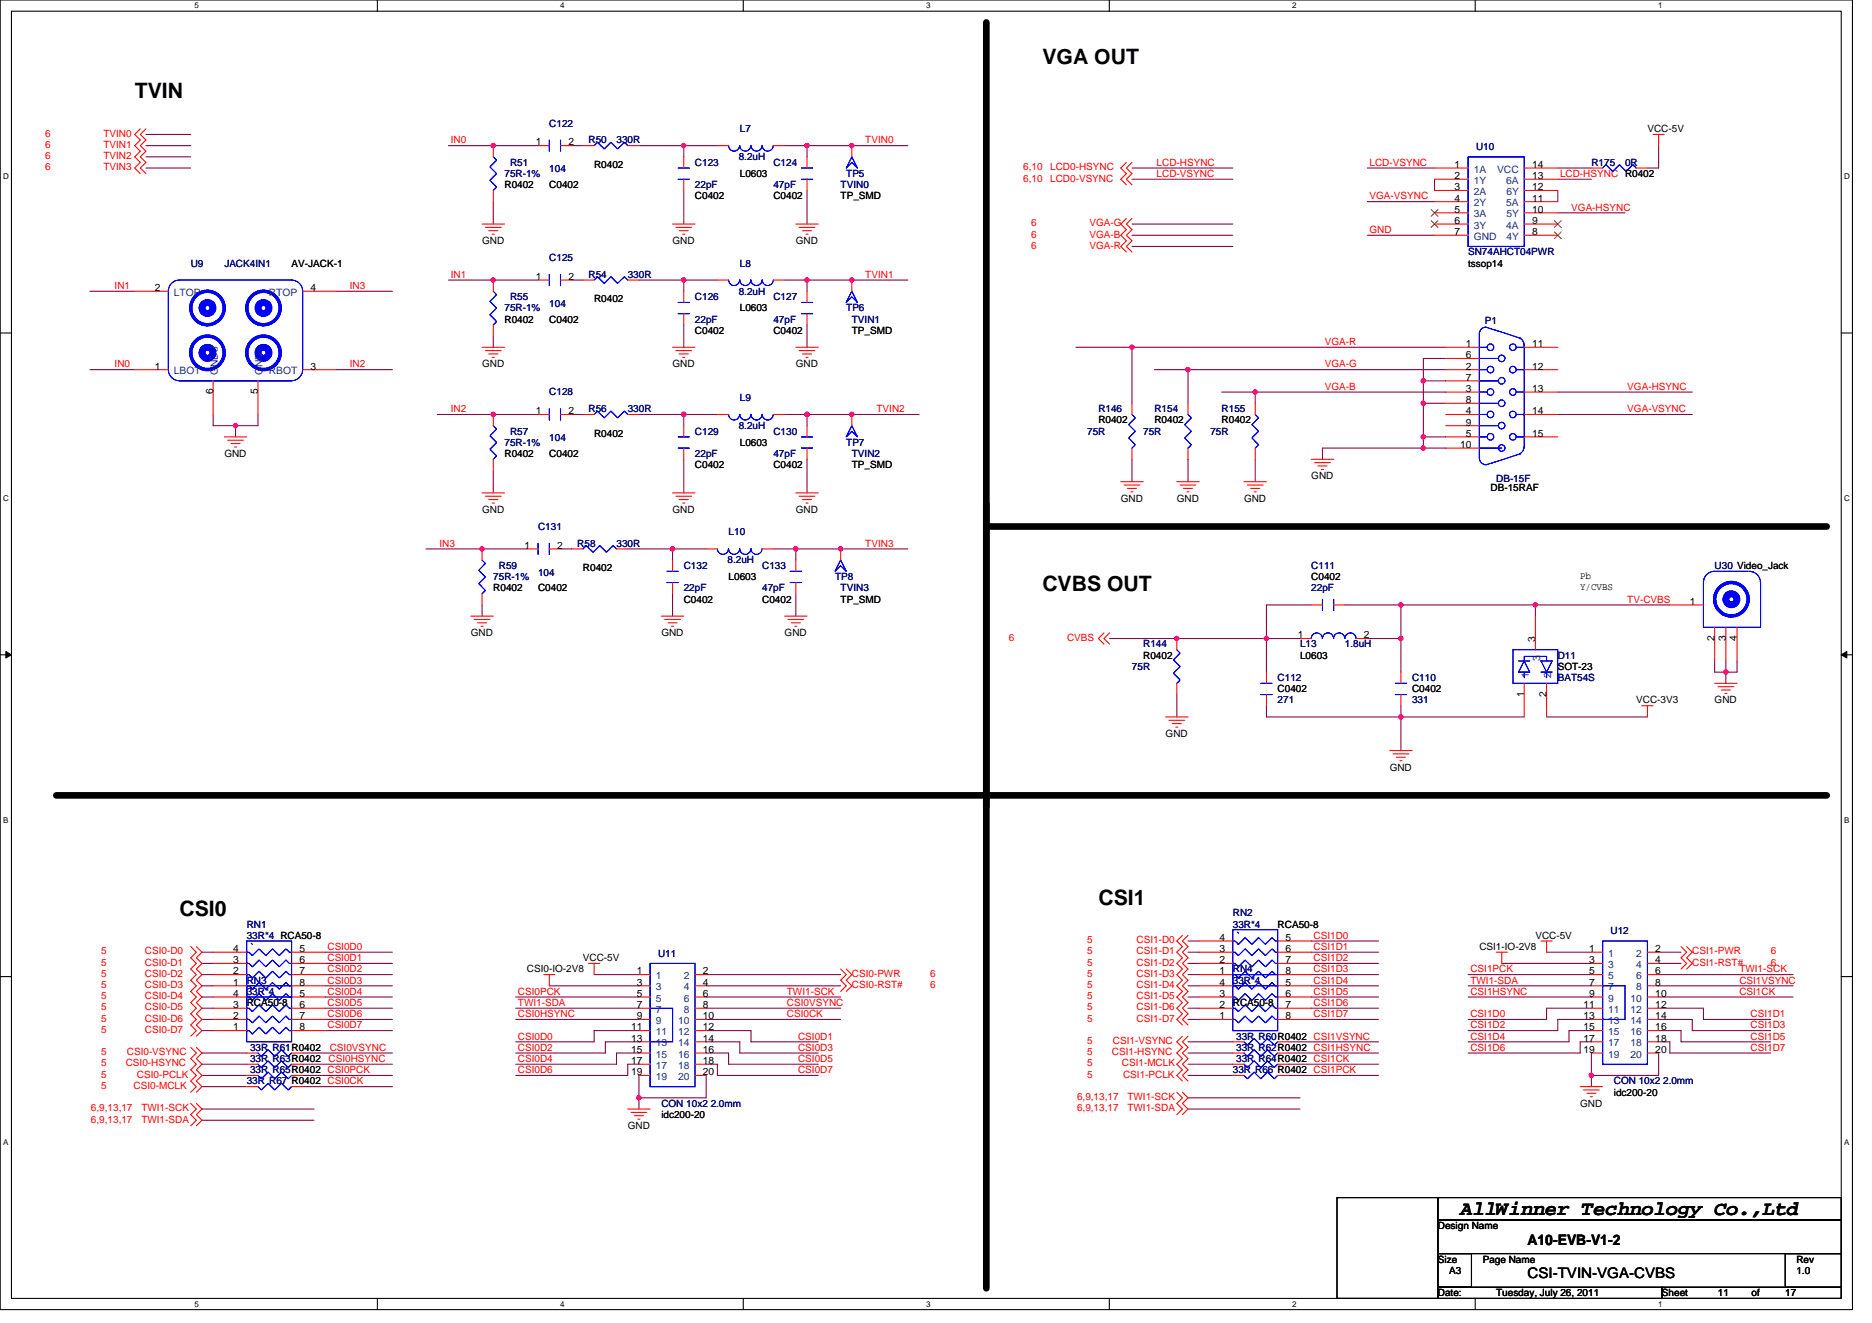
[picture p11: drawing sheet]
<svg xmlns="http://www.w3.org/2000/svg" width="297mm" height="210mm" viewBox="0 0 297 210" stroke-linecap="round" stroke-linejoin="round" font-family="sans-serif">
<path d="M0 0h293.9v207.9h-293.9zM1.8 1.8h290.4v204.3h-290.4z" fill="none" stroke="#000" stroke-width=".17"/>
<g fill="#fff">
<path d="M30.8 .2h.7v1.4h-.7z"/>
<path d="M30.8 206.3h.7v1.4h-.7z"/>
</g>
<path d="M59.9 0v1.8M59.9 206.1v1.8" fill="none" stroke="#000" stroke-width=".17"/>
<g fill="#fff">
<path d="M88.9 .2h.7v1.4h-.7z"/>
<path d="M88.9 206.3h.7v1.4h-.7z"/>
</g>
<path d="M117.9 0v1.8M117.9 206.1v1.8" fill="none" stroke="#000" stroke-width=".17"/>
<g fill="#fff">
<path d="M147 .2h.7v1.4h-.7z"/>
<path d="M147 206.3h.7v1.4h-.7z"/>
</g>
<path d="M176 0v1.8M176 206.1v1.8" fill="none" stroke="#000" stroke-width=".17"/>
<g fill="#fff">
<path d="M205 .2h.7v1.4h-.7z"/>
<path d="M205 206.3h.7v1.4h-.7z"/>
</g>
<path d="M234.1 0v1.8M234.1 206.1v1.8" fill="none" stroke="#000" stroke-width=".17"/>
<g fill="#fff">
<path d="M263.1 .2h.7v1.4h-.7z"/>
<path d="M263.1 206.3h.7v1.4h-.7z"/>
<path d="M.5 27.3h.9v1.4h-.9z"/>
<path d="M292.6 27.3h.9v1.4h-.9z"/>
<path d="M.5 78.4h.9v1.4h-.9z"/>
<path d="M292.6 78.4h.9v1.4h-.9z"/>
</g>
<path d="M0 52.9h1.8M292.2 52.9h1.7" fill="none" stroke="#000" stroke-width=".17"/>
<g fill="#fff">
<path d="M.5 129.5h.8v1.4h-.8z"/>
<path d="M292.6 129.5h.9v1.4h-.9z"/>
</g>
<path d="M0 103.9h1.8M292.2 103.9h1.7" fill="none" stroke="#000" stroke-width=".17"/>
<path d="M.9 103.4l.9 .5-.9 .5zM292.2 103.9l.8-.5v1z" fill="#000" stroke="#000" stroke-width=".16"/>
<g fill="#fff">
<path d="M.5 180.5h.8v1.4h-.8z"/>
<path d="M292.6 180.5h.9v1.4h-.9z"/>
</g>
<path d="M0 155h1.8M292.2 155h1.7M212.2 190.1h16v16h-16zM228.2 190.1h64v3.5h-64zM228.2 193.6h64v5.4h-64zM228.2 199h5.3v5.3h-5.3zM283.3 199h8.9v5.3h-8.9zM228.2 204.3h35.5v1.8h-35.5zM263.7 204.3h28.5v1.8h-28.5z" fill="none" stroke="#000" stroke-width=".17"/>
<g fill="none" stroke="#800040" stroke-width=".17">
<path d="M23.2 23.1h7.1M23.2 21.3h7.1M23.2 24.9h7.1M23.2 26.7h7.1M71.2 23.1h14.2M78.3 32v3.6M90.7 23.1h1.8M101.4 23.1h7.1M108.5 23.1h5.3M108.5 23.1v1.8M108.5 30.2v5.4M124.5 23.1h3.6"/>
<path d="M128.1 23.1v1.8M128.1 30.2v5.4M128.1 23.1h16M179.6 26.7h16M179.6 35.6h16M179.6 37.3h16M179.6 39.1h16M179.6 28.4h16M217 37.3h10.6M217 26.7h10.6M217 32h10.6M227.6 28.4v1.8"/>
<path d="M247.2 33.8h10.6M247.2 26.7h5.3M247.2 28.4h5.3M247.2 30.2v1.8M263.2 23.1v3.6h-1.8M14.3 46.2h7.1M14.3 58.7h7.1M53.4 46.2h8.9M53.4 58.7h8.9M71.2 44.4h14.2M78.3 53.3v1.8M90.7 44.4h1.8"/>
<path d="M101.4 44.4h7.1M108.5 44.4h5.3M108.5 44.4v1.8M108.5 51.6v3.5M124.5 44.4h3.6M128.1 44.4h16M128.1 44.4v1.8M128.1 51.6v3.5M170.7 55.1h8.9v8.9M179.6 55.1h49.8M183.2 58.7h5.3v5.3M188.5 58.7h40.9"/>
<path d="M229.4 56.9h-3.6v3.6M33.8 65.8v1.8h3.6M37.4 67.6v1.7M40.9 65.8v1.8h-3.5M69.4 65.8h16M78.3 74.7v3.5M90.7 65.8h1.8M101.4 65.8h7.1M108.5 65.8h5.3M108.5 65.8v1.8M108.5 72.9v5.3M124.5 65.8h3.6"/>
<path d="M128.1 65.8v1.8M128.1 72.9v5.3M128.1 65.8h17.7M179.6 72.9v3.6M188.5 72.9v3.6M193.8 62.2h5.4v1.8M199.2 62.2h30.2M199.2 72.9v3.6M225.8 71.1h-16v1.8M225.8 60.5v3.5M225.8 64v5.3M225.8 69.3v1.8"/>
<path d="M225.8 71.1h3.6M225.8 60.5h3.6M225.8 64h3.6M225.8 69.3h3.6M247.2 65.8h21.3M247.2 62.2h21.3M67.6 87.1h16M76.5 96v1.8M88.9 87.1h1.8M99.6 87.1h7.1M106.7 87.1h5.4M106.7 87.1v1.8"/>
<path d="M106.7 94.2v3.6M122.7 87.1h3.6M126.3 87.1v1.8M126.3 94.2v3.6M126.3 87.1h17.8M208.1 96h-7.1v10.7M213.4 96h8.9M222.3 96v5.3M222.3 96h21.3M243.6 96h21.4M243.6 96v1.8M176.1 101.3h30.2"/>
<path d="M186.7 110.2v3.6M201 112v1.8h21.3M217 101.3h5.3M222.3 113.8v5.3M222.3 101.3v5.4M222.3 112v1.8M222.3 113.8h19.5M245.4 113.8h16M272.1 104.9v1.8h1.8M273.9 104.9v1.8M273.9 106.7v1.8M275.6 104.9v1.8h-1.7"/>
<path d="M32 158.2h1.8M32 156.5h1.8M32 154.7h1.8M32 152.9h1.8M32 151.1h1.8M51.6 151.1h10.7M51.6 154.7h10.7M51.6 158.2h10.7M51.6 152.9h10.7M51.6 156.5h10.7M81.8 158.2h19.6M87.2 156.5h14.2"/>
<path d="M94.3 154.7h7.1M112.1 154.7h21.3M112.1 156.5h21.3M112.1 158.2h21.3M188.5 152.9h1.8M188.5 158.2h1.8M188.5 149.4h1.8M188.5 151.1h1.8M188.5 156.5h1.8M188.5 154.7h1.8M208.1 149.4h10.6M208.1 152.9h10.6"/>
<path d="M208.1 156.5h10.6M208.1 151.1h10.6M208.1 154.7h10.6M208.1 158.2h10.6M233 154.7h19.5M233 156.5h19.5M233 158.2h19.5M238.3 152.9h14.2M245.4 151.1h7.1M263.2 151.1h3.5M263.2 156.5h21.3M263.2 152.9h3.5"/>
<path d="M263.2 154.7h21.3M263.2 158.2h21.3M32 167.1h7.2M32 168.9h7.2M32 170.7h7.2M32 172.5h7.2M32 176h17.8M32 177.8h17.8M32 163.6h1.8M32 161.8h1.8M32 160h1.8M48 168.9h14.3"/>
<path d="M48 167.1h14.3M48 170.7h14.3M48 172.5h14.3M51.6 161.8h10.7M51.6 160h10.7M51.6 163.6h10.7M81.8 160h19.6M81.8 161.8h19.6M101.4 163.6h-7.1v1.8h-12.5M101.4 165.4h-5.3v1.7h-14.3M101.4 167.1h-3.6v1.8h-16M101.4 168.9h-1.8v1.8h-17.8"/>
<path d="M101.4 174.2v1.8M101.4 170.7v3.5M112.1 170.7v3.5h-10.7M112.1 168.9h1.7v1.8h16M112.1 161.8h21.3M112.1 160h21.3M112.1 167.1h3.5v1.8h14.2M112.1 165.4h5.3v1.7h12.4M112.1 163.6h7.1v1.8h10.6M188.5 174.2h17.8M188.5 176h17.8M188.5 170.7h7.1"/>
<path d="M188.5 168.9h7.1M188.5 167.1h7.1M188.5 165.4h7.1M188.5 160h1.8M188.5 161.8h1.8M204.5 170.7h14.2M204.5 167.1h14.2M204.5 165.4h14.2M204.5 168.9h14.2M208.1 160h10.6M208.1 161.8h10.6M252.5 160h-7.1v1.8h-12.4"/>
<path d="M252.5 161.8h-5.3v1.8h-14.2M252.5 163.6h-3.5v1.8h-16M252.5 165.4h-1.8v1.7h-17.7M252.5 170.7v1.8M252.5 167.1v3.6M263.2 163.6h3.5v1.8h14.3M263.2 160h7.1v1.8h10.7M263.2 165.4h1.8v1.7h16M263.2 161.8h5.3v1.8h12.5M263.2 167.1v3.6h-10.7"/>
</g>
<g fill="#f0f" stroke="#f0f" stroke-width=".17">
<circle cx="101.4" cy="174.2" r=".35"/>
<circle cx="252.5" cy="170.7" r=".35"/>
<circle cx="78.3" cy="23.1" r=".35"/>
<circle cx="135.2" cy="23.1" r=".35"/>
<circle cx="78.3" cy="44.4" r=".35"/>
<circle cx="135.2" cy="44.4" r=".35"/>
<circle cx="78.3" cy="65.8" r=".35"/>
<circle cx="135.2" cy="65.8" r=".35"/>
<circle cx="108.5" cy="65.8" r=".35"/>
<circle cx="128" cy="65.8" r=".35"/>
<circle cx="76.5" cy="87.1" r=".35"/>
<circle cx="133.4" cy="87.1" r=".35"/>
<circle cx="108.5" cy="44.4" r=".35"/>
<circle cx="108.5" cy="23.1" r=".35"/>
<circle cx="106.7" cy="87.1" r=".35"/>
<circle cx="225.8" cy="71.1" r=".35"/>
<circle cx="225.8" cy="60.4" r=".35"/>
<circle cx="225.8" cy="64" r=".35"/>
<circle cx="225.8" cy="69.3" r=".35"/>
<circle cx="179.6" cy="55.1" r=".35"/>
<circle cx="188.5" cy="58.7" r=".35"/>
<circle cx="199.2" cy="62.2" r=".35"/>
<circle cx="128" cy="44.4" r=".35"/>
<circle cx="128" cy="23.1" r=".35"/>
<circle cx="126.3" cy="87.1" r=".35"/>
<circle cx="37.4" cy="67.6" r=".35"/>
<circle cx="243.6" cy="96" r=".35"/>
<circle cx="186.7" cy="101.3" r=".35"/>
<circle cx="222.3" cy="101.3" r=".35"/>
<circle cx="222.3" cy="96" r=".35"/>
<circle cx="200.9" cy="101.3" r=".35"/>
<circle cx="222.3" cy="113.8" r=".35"/>
<circle cx="273.8" cy="106.7" r=".35"/>
</g>
<g fill="none" stroke="#f00" stroke-width=".17">
<path d="M22.3 20.4l-.9 .9 .9 .9-.9 .9 .9 .9-.9 .9 .9 .9-.9 .9 .9 .9M23.2 20.4l-.9 .9 .9 .9-.9 .9 .9 .9-.9 .9 .9 .9-.9 .9 .9 .9M76.5 35.6h3.5M77 36.1h2.5M77.6 36.6h1.4M78.1 37.2h.3M78.3 23.1v1.8M78.3 30.2v1.8M85.4 23.1h1.8M88.9 23.1h1.8M92.5 23.1h1.8M99.6 23.1h1.8"/>
<path d="M106.7 35.6h3.6M107.2 36.1h2.5M107.8 36.6h1.4M108.3 37.2h.4M108.5 24.9v1.8M108.5 28.4v1.8M113.8 23.1h1.8M122.7 23.1h1.8M126.3 35.6h3.5M126.8 36.1h2.5M127.3 36.6h1.5M127.9 37.2h.3"/>
<path d="M128.1 24.9v1.8M128.1 28.4v1.8M135.2 23.1v1.8M178.7 25.8l-.9 .9 .9 .9-.9 .8 .9 .9M178.7 34.7l-.9 .9 .9 .8-.9 .9 .9 .9-.9 .9 .9 .9M179.6 25.8l-.9 .9 .9 .9-.9 .8 .9 .9M179.6 34.7l-.9 .9 .9 .8-.9 .9 .9 .9-.9 .9 .9 .9M227.6 26.7h5.4M227.6 28.4h5.4M227.6 30.2h5.4M227.6 32h5.4M227.6 33.8h5.4"/>
<path d="M227.6 35.6h5.4M227.6 37.3h5.4M241.8 26.7h5.4M241.8 28.4h5.4M241.8 30.2h5.4M241.8 32h5.4M241.8 33.8h5.4M241.8 35.6h5.4M241.8 37.3h5.4M252.5 26.7h1.8M259.6 26.7h1.8M262.3 21.3h1.8"/>
<path d="M263.2 21.3v1.8M21.4 58.7h5.3M21.4 46.2h5.3M48 58.7h5.4M48 46.2h5.4M76.5 55.1h3.5M77 55.6h2.5M77.6 56.2h1.4M78.1 56.7h.3M78.3 44.4v1.8M78.3 51.6v1.7M85.4 44.4h1.8"/>
<path d="M88.9 44.4h1.8M92.5 44.4h1.8M99.6 44.4h1.8M106.7 55.1h3.6M107.2 55.6h2.5M107.8 56.2h1.4M108.3 56.7h.4M108.5 46.2v1.8M108.5 49.8v1.8M113.8 44.4h1.8M122.7 44.4h1.8M126.3 55.1h3.5"/>
<path d="M126.8 55.6h2.5M127.3 56.2h1.5M127.9 56.7h.3M128.1 46.2v1.8M128.1 49.8v1.8M135.2 44.4v1.8M229.4 55.1h5.3M229.4 58.7h5.3M229.4 56.9h5.3M241.8 55.1h5.4M241.8 58.7h5.4M33.8 60.5v5.3"/>
<path d="M35.6 69.3h3.6M36.1 69.9h2.5M36.7 70.4h1.4M37.2 71h.3M40.9 60.5v5.3M76.5 78.2h3.5M77 78.8h2.5M77.6 79.3h1.4M78.1 79.8h.3M78.3 65.8v1.8M78.3 72.9v1.8M85.4 65.8h1.8"/>
<path d="M88.9 65.8h1.8M92.5 65.8h1.8M99.6 65.8h1.8M106.7 78.2h3.6M107.2 78.8h2.5M107.8 79.3h1.4M108.3 79.8h.4M108.5 67.6v1.7M108.5 71.1v1.8M113.8 65.8h1.8M122.7 65.8h1.8M126.3 78.2h3.5"/>
<path d="M126.8 78.8h2.5M127.3 79.3h1.5M127.9 79.8h.3M128.1 67.6v1.7M128.1 71.1v1.8M135.2 65.8v1.8M177.8 76.5h3.6M178.4 77h2.5M178.9 77.5h1.4M179.4 78.1h.4M179.6 64v1.8M179.6 71.1v1.8"/>
<path d="M186.7 76.5h3.6M187.3 77h2.5M187.8 77.5h1.4M188.3 78.1h.4M188.5 64v1.8M188.5 71.1v1.8M197.4 76.5h3.6M197.9 77h2.5M198.5 77.5h1.4M199 78.1h.3M199.2 64v1.8M199.2 71.1v1.8"/>
<path d="M208.1 72.9h3.5M208.6 73.4h2.5M209.1 74h1.5M209.7 74.5h.3M229.4 62.2h5.3M229.4 65.8h5.3M229.4 69.3h5.3M229.4 60.5h5.3M229.4 64h5.3M229.4 67.6h5.3M229.4 71.1h5.3M241.8 62.2h5.4"/>
<path d="M241.8 65.8h5.4M241.8 69.3h5.4M74.7 97.8h3.6M75.2 98.3h2.5M75.8 98.8h1.4M76.3 99.4h.4M76.5 87.1v1.8M76.5 94.2v1.8M83.6 87.1h1.8M87.2 87.1h1.7M90.7 87.1h1.8M97.8 87.1h1.8"/>
<path d="M104.9 97.8h3.6M105.5 98.3h2.5M106 98.8h1.4M106.5 99.4h.4M106.7 88.9v1.8M106.7 92.5v1.7M112.1 87.1h1.7M120.9 87.1h1.8M124.5 97.8h3.6M125 98.3h2.5M125.6 98.8h1.4M126.1 99.4h.3"/>
<path d="M126.3 88.9v1.8M126.3 92.5v1.7M133.4 87.1v1.8M208.1 96h1.7M211.6 96h1.8M243.6 97.8v5.3M265 96h5.3M272.1 99.6v5.3M273.9 99.6v5.3M275.6 99.6v5.3M175.2 100.5l-.9 .8 .9 .9M176.1 100.5l-.9 .8 .9 .9"/>
<path d="M185 113.8h3.5M185.5 114.3h2.5M186 114.9h1.4M186.6 115.4h.3M186.7 101.3v1.8M186.7 108.5v1.7M201 106.7v1.8M201 110.2v1.8M206.3 101.3h1.8M215.2 101.3h1.8M220.5 119.1h3.6M221 119.7h2.5"/>
<path d="M222.3 106.7v1.8M222.3 110.2v1.8M241.8 108.5v5.3M245.4 108.5v5.3M260.5 112h1.8M261.4 112v1.8M272.1 108.5h3.5M272.6 109h2.5M273.1 109.5h1.5M273.7 110.1h.3M221.6 120.2h1.4M222.1 120.7h.4"/>
<path d="M30.3 150.2l.9 .9-.9 .9 .9 .9-.9 .9 .9 .9-.9 .9 .9 .9-.9 .9 .9 .8-.9 .9 .9 .9-.9 .9 .9 .9-.9 .9 .9 .9-.9 .9M31.2 150.2l.8 .9-.8 .9 .8 .9-.8 .9 .8 .9-.8 .9 .8 .9-.8 .9 .8 .8-.8 .9 .8 .9-.8 .9 .8 .9-.8 .9 .8 .9-.8 .9M33.8 158.2h5.4M33.8 154.7h5.4M33.8 152.9h5.4M33.8 151.1h5.4M33.8 156.5h5.4M46.3 158.2h5.3M46.3 154.7h5.3M46.3 152.9h5.3M46.3 151.1h5.3M46.3 156.5h5.3"/>
<path d="M86.3 154.7h1.8M87.2 154.7v1.8M93.4 152.9h1.8M94.3 152.9v1.8M101.4 158.2h1.8M101.4 154.7h1.8M101.4 156.5h1.8M110.3 158.2h1.8M110.3 154.7h1.8M110.3 156.5h1.8M133.4 153.8l.9 .9-.9 .9 .9 .9-.9 .9M134.3 153.8l.9 .9-.9 .9 .9 .9-.9 .9"/>
<path d="M187.6 148.5l-.9 .9 .9 .8-.9 .9 .9 .9-.9 .9 .9 .9-.9 .9 .9 .9-.9 .9 .9 .9-.9 .8 .9 .9-.9 .9 .9 .9-.9 .9 .9 .9M188.5 148.5l-.9 .9 .9 .8-.9 .9 .9 .9-.9 .9 .9 .9-.9 .9 .9 .9-.9 .9 .9 .9-.9 .8 .9 .9-.9 .9 .9 .9-.9 .9 .9 .9M190.3 158.2h5.3M190.3 154.7h5.3M190.3 152.9h5.3M190.3 151.1h5.3M190.3 149.4h5.3M190.3 156.5h5.3M202.7 158.2h5.4M202.7 154.7h5.4M202.7 152.9h5.4M202.7 151.1h5.4"/>
<path d="M202.7 149.4h5.4M202.7 156.5h5.4M237.4 151.1h1.8M238.3 151.1v1.8M244.5 149.4h1.8M245.4 149.4v1.7M252.5 158.2h1.8M252.5 154.7h1.8M252.5 152.9h1.8M252.5 151.1h1.8M252.5 156.5h1.8M261.4 158.2h1.8"/>
<path d="M261.4 154.7h1.8M261.4 152.9h1.8M261.4 151.1h1.8M261.4 156.5h1.8M266.7 150.2l.9 .9-.9 .9 .9 .9-.9 .9M267.6 150.2l.9 .9-.9 .9 .9 .9-.9 .9M30.3 166.2l.9 .9-.9 .9 .9 .9-.9 .9 .9 .9-.9 .9 .9 .9-.9 .9M30.3 175.1l.9 .9-.9 .9 .9 .9-.9 .9M31.2 166.2l.8 .9-.8 .9 .8 .9-.8 .9 .8 .9-.8 .9 .8 .9-.8 .9M31.2 175.1l.8 .9-.8 .9 .8 .9-.8 .9M33.8 163.6h5.4M33.8 161.8h5.4"/>
<path d="M33.8 160h5.4M39.2 168.9h1.7M39.2 170.7h1.7M39.2 172.5h1.7M39.2 167.1h1.7M46.3 163.6h5.3M46.3 161.8h5.3M46.3 160h5.3M46.3 168.9h1.7M46.3 170.7h1.7M46.3 172.5h1.7M46.3 167.1h1.7"/>
<path d="M99.6 176h3.6M100.1 176.6h2.5M100.7 177.1h1.4M101.2 177.6h.4M101.4 163.6h1.8M101.4 161.8h1.8M101.4 160h1.8M101.4 168.9h1.8M101.4 170.7h1.8M101.4 165.4h1.8M101.4 167.1h1.8M110.3 163.6h1.8"/>
<path d="M110.3 161.8h1.8M110.3 160h1.8M110.3 168.9h1.8M110.3 170.7h1.8M110.3 165.4h1.8M110.3 167.1h1.8M186.7 173.4l.9 .8-.9 .9 .9 .9-.9 .9M187.6 164.5l-.9 .9 .9 .8-.9 .9 .9 .9-.9 .9 .9 .9-.9 .9 .9 .9M187.6 173.4l.9 .8-.9 .9 .9 .9-.9 .9M188.5 164.5l-.9 .9 .9 .8-.9 .9 .9 .9-.9 .9 .9 .9-.9 .9 .9 .9M190.3 161.8h5.3M190.3 160h5.3"/>
<path d="M195.6 168.9h1.8M195.6 170.7h1.8M195.6 165.4h1.8M195.6 167.1h1.8M202.7 161.8h5.4M202.7 160h5.4M202.7 168.9h1.8M202.7 170.7h1.8M202.7 165.4h1.8M202.7 167.1h1.8M250.7 172.5h3.6M251.3 173h2.5"/>
<path d="M251.8 173.5h1.4M252.3 174.1h.4M252.5 163.6h1.8M252.5 161.8h1.8M252.5 160h1.8M252.5 165.4h1.8M252.5 167.1h1.8M261.4 163.6h1.8M261.4 161.8h1.8M261.4 160h1.8M261.4 165.4h1.8M261.4 167.1h1.8"/>
</g>
<path d="M156.5 3.6v124.4M156.5 80v124.5M156.5 83.6h133.4M8.9 126.2h281" fill="none" stroke="#000" stroke-width="1.1"/>
<g fill="none" stroke="#00f" stroke-width=".17">
<path d="M78.3 24.9l.5 .5-1.1 1.1 1.1 1.1-1.1 1 1.1 1.1-.5 .5M87.2 22.2v1.8M88.9 22.2v1.8M94.3 23.1l.5-.5 1.1 1 1-1 1.1 1 1.1-1 .5 .5M107.6 26.7h1.8M107.6 28.4h1.8M119.1 23.1a.88 .88 0 0 1-.8 .9 .88 .88 0 0 1-.9-.9 .89 .89 0 0 1-.9 .9 .89 .89 0 0 1-.9-.9M120.9 23.1a.88 .88 0 0 1-.9 .9 .88 .88 0 0 1-.8-.9M122.7 23.1a.88 .88 0 0 1-.9 .9 .88 .88 0 0 1-.9-.9M127.2 26.7h1.7M127.2 28.4h1.7M135.2 24.9l.9 1.8-.9-.9-.9 .9z"/>
<path d="M233 24.9h8.8v14.2h-8.8zM254.3 26.7l.5-.6 1.1 1.1 1.1-1.1 1 1.1 1.1-1.1 .5 .6M78.3 46.2l.5 .6-1.1 1 1.1 1.1-1.1 1.1 1.1 1-.5 .6M87.2 43.6v1.7M88.9 43.6v1.7M94.3 44.4l.5-.5 1.1 1.1 1-1.1 1.1 1.1 1.1-1.1 .5 .5M107.6 48h1.8M107.6 49.8h1.8M115.6 44.4a.89 .89 0 0 0 .9 .9 .89 .89 0 0 0 .9-.9 .88 .88 0 0 0 .9 .9 .88 .88 0 0 0 .8-.9M119.2 44.4a.88 .88 0 0 0 .8 .9 .88 .88 0 0 0 .9-.9M120.9 44.4a.88 .88 0 0 0 .9 .9 .88 .88 0 0 0 .9-.9M127.2 48h1.7"/>
<path d="M127.2 49.8h1.7M135.2 46.2l.9 1.8-.9-.9-.9 .9zM234.7 55.1h1.3M234.7 58.7h1.3M234.7 53v19.7a1.1 1.1 0 0 0 1.1 1.1l5.5-1.8M234.7 53a1.04 1.04 0 0 1 1.1-1.1l5.5 1.8M234.7 56.9h3.1M240.6 58.7h1.2M240.6 55.1h1.2M241.1 53.6a1.24 1.24 0 0 1 .7 1.1M241.8 54.6v16.5M28.5 60.4a1.77 1.77 0 0 1-1.8-1.7v-12.5a1.75 1.75 0 0 1 1.8-1.8h17.8a1.81 1.81 0 0 1 1.7 1.8v12.5a1.83 1.83 0 0 1-1.8 1.7"/>
<path d="M28.5 60.5h17.8M78.3 67.6l.5 .5-1.1 1.1 1.1 1-1.1 1.1 1.1 1.1-.5 .5M87.2 64.9v1.8M88.9 64.9v1.8M94.3 65.8l.5-.5 1.1 1 1-1 1.1 1 1.1-1 .5 .5M107.6 69.3h1.8M107.6 71.1h1.8M115.6 65.8a.89 .89 0 0 0 .9 .9 .89 .89 0 0 0 .9-.9 .88 .88 0 0 0 .9 .9 .88 .88 0 0 0 .8-.9M119.2 65.8a.88 .88 0 0 0 .8 .9 .88 .88 0 0 0 .9-.9M120.9 65.8a.88 .88 0 0 0 .9 .9 .88 .88 0 0 0 .9-.9M127.2 69.3h1.7M127.2 71.1h1.7"/>
<path d="M135.2 67.6l.9 1.7-.9-.8-.9 .8zM179.6 65.8l.5 .5-1 1.1 1 1.1-1 1 1 1.1-.5 .5M188.5 65.8l.5 .5-1 1.1 1 1.1-1 1 1 1.1-.5 .5M199.2 65.8l.5 .5-1.1 1.1 1.1 1.1-1.1 1 1.1 1.1-.5 .5M234.7 62.2h1.3M234.7 65.8h1.3M234.7 69.3h1.3M234.7 60.5h3.1M234.7 64h3.1M234.7 67.6h3.1M234.7 71.1h3.6M240.6 69.3h1.2"/>
<path d="M240.6 65.8h1.2M240.6 62.2h1.2M241.8 70.9a1.28 1.28 0 0 1-.7 1.1M76.5 88.9l.5 .5-1 1.1 1 1.1-1 1 1 1.1-.5 .5M85.4 86.2v1.8M87.2 86.2v1.8M92.5 87.1l.5-.5 1.1 1.1 1.1-1.1 1 1.1 1.1-1.1 .5 .5M105.8 90.7h1.8M105.8 92.5h1.8M113.8 87.1a.89 .89 0 0 0 .9 .9 .89 .89 0 0 0 .9-.9 .89 .89 0 0 0 .9 .9 .89 .89 0 0 0 .9-.9 .88 .88 0 0 0 .9 .9 .88 .88 0 0 0 .8-.9M119.2 87.1a.88 .88 0 0 0 .8 .9 .88 .88 0 0 0 .9-.9M125.4 90.7h1.8"/>
<path d="M125.4 92.5h1.8M133.4 88.9l.9 1.8-.9-.9-.9 .9zM209.8 95.1v1.8M211.6 95.1v1.8M270.3 92.5v7.1h9.1v-7.1M272.1 90.7a1.75 1.75 0 0 0-1.8 1.7M272.1 90.7h5.3M277.6 90.7a1.77 1.77 0 0 1 1.7 1.7M186.7 103.1l.6 .6-1.1 1 1.1 1.1-1.1 1 1.1 1.1-.6 .6M200.1 110.2h1.7M200.1 108.5h1.7M208.1 101.3a.88 .88 0 0 1 .8-.8 .88 .88 0 0 1 .9 .8"/>
<path d="M209.8 101.3a.88 .88 0 0 1 .9-.8 .88 .88 0 0 1 .9 .8M211.6 101.3a.88 .88 0 0 1 .9-.8 .88 .88 0 0 1 .9 .8M213.4 101.3a.88 .88 0 0 1 .9-.8 .88 .88 0 0 1 .9 .8M221.4 110.2h1.8M221.4 108.5h1.8M240.1 103.1h7.1v5.4h-7.1zM241 104.9h1.7M241.8 104.9l.9 1.8h-1.7zM241.8 104.9v-.7h3.6v.7M241.8 106.7v.9M244.5 104.9h1.8l-.9 1.8zM244.5 106.7h1.8"/>
<path d="M245.4 106.7v.9M39.2 156.5h7.1v8.9h-7.1zM39.2 149.4h7.1v8.8h-7.1zM39.2 158.2h.3l.5 .6 1.1-1.1 1.1 1.1 1-1.1 1.1 1.1 1.1-1.1 .5 .5h.4M39.2 156.5h.3l.5 .5 1.1-1.1 1.1 1.1 1-1.1 1.1 1.1 1.1-1.1 .5 .6h.4M39.2 154.7h.3l.5 .5 1.1-1 1.1 1 1-1 1.1 1 1.1-1 .5 .5h.4M39.2 152.9h.3l.5 .5 1.1-1 1.1 1 1-1 1.1 1 1.1-1 .5 .5h.4M39.2 151.1h.3l.5 .6 1.1-1.1 1.1 1.1 1-1.1 1.1 1.1 1.1-1.1 .5 .5h.4M39.9 158.6l.1 .2M39.9 156.8l.1 .2M39.9 155l.1 .2M39.9 153.3l.1 .1"/>
<path d="M39.9 151.5l.1 .2M39.9 149.7l.1 .2M103.2 152.9h7.1v19.6h-7.1zM195.6 154.7h.4l.5 .5 1.1-1 1 1 1.1-1 1.1 1 1-1 .6 .5h.3M195.6 152.9h.4l.5 .5 1.1-1 1 1 1.1-1 1.1 1 1-1 .6 .5h.3M195.6 151.1h.4l.5 .6 1.1-1.1 1 1.1 1.1-1.1 1.1 1.1 1-1.1 .6 .5h.3M195.6 149.4h.4l.5 .5 1.1-1.1 1 1.1 1.1-1.1 1.1 1.1 1-1.1 .6 .6h.3M195.6 158.2h.4l.5 .6 1.1-1.1 1 1.1 1.1-1.1 1.1 1.1 1-1.1 .6 .5h.3M195.6 156.5h.4l.5 .5 1.1-1.1 1 1.1 1.1-1.1 1.1 1.1 1-1.1 .6 .6h.3M195.6 147.6h7.1v8.9h-7.1zM195.6 154.7h7.1v8.9h-7.1zM196.3 155l.2 .2"/>
<path d="M196.3 153.3l.2 .1M196.3 151.5l.2 .2M196.3 149.7l.2 .2M196.3 147.9l.2 .2M196.3 158.6l.2 .2M196.3 156.8l.2 .2M254.3 149.4h7.1v19.5h-7.1zM254.3 156.5h3.5v5.3h-3.5zM39.2 163.6h.3l.5 .5 1.1-1.1 1.1 1.1 1-1.1 1.1 1.1 1.1-1.1 .5 .6h.4M39.2 161.8h.3l.5 .5 1.1-1 1.1 1 1-1 1.1 1 1.1-1 .5 .5h.4M39.2 160h.3l.5 .5 1.1-1 1.1 1 1-1 1.1 1 1.1-1 .5 .5h.4M39.9 163.9l.1 .2"/>
<path d="M39.9 162.2l.1 .1M39.9 160.4l.1 .1M40.9 172.5l.6 .5 1-1.1 1.1 1.1 1.1-1.1 1 1.1 .6-.5M40.9 168.9l.6 .5 1-1 1.1 1 1.1-1 1 1 .6-.5M40.9 170.7l.6 .5 1-1 1.1 1 1.1-1 1 1 .6-.5M40.9 167.1l.6 .6 1-1.1 1.1 1.1 1.1-1.1 1 1.1 .6-.6M103.2 160h3.5v5.4h-3.5zM195.6 161.8h.4l.5 .5 1.1-1 1 1 1.1-1 1.1 1 1-1 .6 .5h.3M195.6 160h.4l.5 .5 1.1-1 1 1 1.1-1 1.1 1 1-1 .6 .5h.3M196.3 162.2l.2 .1M196.3 160.4l.2 .1M197.4 170.7l.5 .5 1.1-1 1.1 1 1-1 1.1 1 .5-.5"/>
<path d="M197.4 168.9l.5 .5 1.1-1 1.1 1 1-1 1.1 1 .5-.5M197.4 165.4l.5 .5 1.1-1.1 1.1 1.1 1-1.1 1.1 1.1 .5-.5M197.4 167.1l.5 .6 1.1-1.1 1.1 1.1 1-1.1 1.1 1.1 .5-.6"/>
<circle cx="236.5" cy="58.7" r=".52"/>
<circle cx="236.5" cy="55.1" r=".52"/>
<circle cx="238.3" cy="56.9" r=".52"/>
<circle cx="240.1" cy="55.1" r=".52"/>
<circle cx="240.1" cy="58.7" r=".52"/>
<circle cx="236.5" cy="62.2" r=".52"/>
<circle cx="236.5" cy="65.8" r=".52"/>
<circle cx="236.5" cy="69.3" r=".52"/>
<circle cx="238.3" cy="64" r=".52"/>
<circle cx="238.3" cy="60.4" r=".52"/>
<circle cx="238.3" cy="67.6" r=".52"/>
<circle cx="238.3" cy="71.1" r=".52"/>
<circle cx="240.1" cy="62.2" r=".52"/>
<circle cx="240.1" cy="65.8" r=".52"/>
<circle cx="240.1" cy="69.3" r=".52"/>
</g>
<path d="M227.1 33.3l1.1 1M227.1 35l1.1 1.1M228.2 33.3l-1.1 1M228.2 35l-1.1 1.1M246.7 36.8l1 1.1M246.7 35l1 1.1M247.7 36.8l-1.1 1.1M247.7 35l-1.1 1.1" fill="none" stroke="#804000" stroke-width=".16"/>
<g fill="none" stroke="#00f" stroke-width="1.1">
<circle cx="32.9" cy="56" r=".88"/>
<circle cx="32.9" cy="48.9" r=".88"/>
<circle cx="41.8" cy="48.9" r=".88"/>
<circle cx="41.8" cy="56" r=".88"/>
<circle cx="274.7" cy="95.1" r=".88"/>
</g>
<g fill="none" stroke="#00f" stroke-width=".53">
<circle cx="32.9" cy="56" r="2.66"/>
<circle cx="32.9" cy="48.9" r="2.66"/>
<circle cx="41.8" cy="56" r="2.66"/>
<circle cx="41.8" cy="48.9" r="2.66"/>
<circle cx="274.7" cy="95.1" r="2.66"/>
</g>
<g font-size="3.4">
<text x="165.4" y="10.2">VGA OUT</text>
<text x="21.4" y="15.6">TVIN</text>
<text x="165.4" y="93.8">CVBS OUT</text>
<text x="174.3" y="143.6">CSI1</text>
<text x="28.5" y="145.4">CSI0</text>
</g>
<text font-size="3.2" x="231.7" y="192.8">AllWinner Technology Co.,Ltd</text>
<g font-size="2.3">
<text x="242.4" y="197.5">A10-EVB-V1-2</text>
<text x="242.4" y="202.8">CSI-TVIN-VGA-CVBS</text>
</g>
<g font-size="1.6" fill="#f00">
<text x="7.2" y="21.7">6</text>
<text x="7.2" y="23.5">6</text>
<text x="16.4" y="21.7">TVIN0</text>
<text x="16.4" y="23.5">TVIN1</text>
<text x="71.5" y="22.8">IN0</text>
<text x="137.3" y="22.8">TVIN0</text>
<text x="7.2" y="25.3">6</text>
<text x="7.2" y="27">6</text>
<text x="16.4" y="25.3">TVIN2</text>
<text x="16.4" y="27">TVIN3</text>
<text x="162.4" y="28.8">6,10</text>
<text x="162.4" y="27">6,10</text>
<text x="166.6" y="28.8">LCD0-VSYNC</text>
<text x="166.6" y="27">LCD0-HSYNC</text>
<text x="183.5" y="28.1">LCD-VSYNC</text>
<text x="183.5" y="26.3">LCD-HSYNC</text>
<text x="217.3" y="26.3">LCD-VSYNC</text>
<text x="247.5" y="28.1">LCD-HSYNC R0402</text>
<text x="163.6" y="35.9">6</text>
<text x="172.9" y="35.9">VGA-G</text>
<text x="217.3" y="31.6">VGA-VSYNC</text>
<text x="249.3" y="33.4">VGA-HSYNC</text>
<text x="163.6" y="37.7">6</text>
<text x="163.6" y="39.5">6</text>
<text x="172.9" y="37.7">VGA-B</text>
<text x="172.9" y="39.5">VGA-R</text>
<text x="217.3" y="37">GND</text>
<text x="18.2" y="45.9">IN1</text>
<text x="55.5" y="45.9">IN3</text>
<text x="71.5" y="44.1">IN1</text>
<text x="137.3" y="44.1">TVIN1</text>
<text x="18.2" y="58.3">IN0</text>
<text x="55.5" y="58.3">IN2</text>
<text x="210.2" y="54.8">VGA-R</text>
<text x="210.2" y="58.3">VGA-G</text>
<text x="71.5" y="65.4">IN2</text>
<text x="139.1" y="65.4">TVIN2</text>
<text x="210.2" y="61.9">VGA-B</text>
<text x="258.2" y="65.4">VGA-VSYNC</text>
<text x="258.2" y="61.9">VGA-HSYNC</text>
<text x="69.7" y="86.8">IN3</text>
<text x="137.3" y="86.8">TVIN3</text>
<text x="258.2" y="95.7">TV-CVBS</text>
<text x="160.1" y="101.7">6</text>
<text x="169.3" y="101.7">CVBS</text>
<text x="172.5" y="149.7">5</text>
<text x="180.3" y="149.7">CSI1-D0</text>
<text x="208.4" y="149">CSI1D0</text>
<text x="16" y="151.5">5</text>
<text x="16" y="153.3">5</text>
<text x="16" y="155">5</text>
<text x="23" y="151.5">CSI0-D0</text>
<text x="23" y="153.3">CSI0-D1</text>
<text x="23" y="155">CSI0-D2</text>
<text x="52" y="150.8">CSI0D0</text>
<text x="52" y="154.3">CSI0D2</text>
<text x="52" y="152.5">CSI0D1</text>
<text x="135.2" y="155">CSI0-PWR</text>
<text x="147.6" y="155">6</text>
<text x="172.5" y="151.5">5</text>
<text x="172.5" y="153.3">5</text>
<text x="172.5" y="155">5</text>
<text x="180.3" y="151.5">CSI1-D1</text>
<text x="180.3" y="153.3">CSI1-D2</text>
<text x="180.3" y="155">CSI1-D3</text>
<text x="208.4" y="152.5">CSI1D2</text>
<text x="208.4" y="150.8">CSI1D1</text>
<text x="208.4" y="154.3">CSI1D3</text>
<text x="233.3" y="154.3">CSI1PCK</text>
<text x="268.5" y="151.5">CSI1-PWR</text>
<text x="268.5" y="153.3">CSI1-RST#</text>
<text x="276" y="154.3">TWI1-SCK</text>
<text x="281" y="151.5">6</text>
<text x="281" y="153.3">6</text>
<text x="16" y="156.8">5</text>
<text x="16" y="158.6">5</text>
<text x="16" y="160.4">5</text>
<text x="23" y="156.8">CSI0-D3</text>
<text x="23" y="158.6">CSI0-D4</text>
<text x="23" y="160.4">CSI0-D5</text>
<text x="52" y="157.9">CSI0D4</text>
<text x="52" y="161.4">CSI0D6</text>
<text x="52" y="156.1">CSI0D3</text>
<text x="52" y="159.7">CSI0D5</text>
<text x="82.2" y="157.9">CSI0PCK</text>
<text x="82.2" y="159.7">TWI1-SDA</text>
<text x="82.2" y="161.4">CSI0HSYNC</text>
<text x="124.9" y="161.4">CSI0CK</text>
<text x="124.9" y="159.7">CSI0VSYNC</text>
<text x="124.9" y="157.9">TWI1-SCK</text>
<text x="135.2" y="156.8">CSI0-RST#</text>
<text x="147.6" y="156.8">6</text>
<text x="172.5" y="156.8">5</text>
<text x="172.5" y="158.6">5</text>
<text x="172.5" y="160.4">5</text>
<text x="180.3" y="156.8">CSI1-D4</text>
<text x="180.3" y="158.6">CSI1-D5</text>
<text x="180.3" y="160.4">CSI1-D6</text>
<text x="208.4" y="156.1">CSI1D4</text>
<text x="208.4" y="159.7">CSI1D6</text>
<text x="208.4" y="157.9">CSI1D5</text>
<text x="208.4" y="161.4">CSI1D7</text>
<text x="233.3" y="161.4">CSI1D0</text>
<text x="233.3" y="156.1">TWI1-SDA</text>
<text x="233.3" y="157.9">CSI1HSYNC</text>
<text x="276" y="156.1">CSI1VSYNC</text>
<text x="276" y="157.9">CSI1CK</text>
<text x="277.8" y="161.4">CSI1D1</text>
<text x="16" y="167.5">5</text>
<text x="16" y="162.2">5</text>
<text x="16" y="163.9">5</text>
<text x="20.1" y="167.5">CSI0-VSYNC</text>
<text x="23" y="162.2">CSI0-D6</text>
<text x="23" y="163.9">CSI0-D7</text>
<text x="52" y="163.2">CSI0D7</text>
<text x="52.3" y="166.8">CSI0VSYNC</text>
<text x="82.2" y="165">CSI0D0</text>
<text x="82.2" y="166.8">CSI0D2</text>
<text x="126.6" y="166.8">CSI0D3</text>
<text x="126.6" y="165">CSI0D1</text>
<text x="172.5" y="167.5">5</text>
<text x="172.5" y="165.7">5</text>
<text x="172.5" y="162.2">5</text>
<text x="176.4" y="167.5">CSI1-HSYNC</text>
<text x="176.6" y="165.7">CSI1-VSYNC</text>
<text x="180.3" y="162.2">CSI1-D7</text>
<text x="233.3" y="163.2">CSI1D2</text>
<text x="233.3" y="165">CSI1D4</text>
<text x="233.3" y="166.8">CSI1D6</text>
<text x="277.8" y="165">CSI1D5</text>
<text x="277.8" y="163.2">CSI1D3</text>
<text x="277.8" y="166.8">CSI1D7</text>
<text x="16" y="169.3">5</text>
<text x="16" y="172.8">5</text>
<text x="16" y="171">5</text>
<text x="20" y="169.3">CSI0-HSYNC</text>
<text x="21.2" y="172.8">CSI0-MCLK</text>
<text x="21.7" y="171">CSI0-PCLK</text>
<text x="52.1" y="168.6">CSI0HSYNC</text>
<text x="82.2" y="168.6">CSI0D4</text>
<text x="82.2" y="170.3">CSI0D6</text>
<text x="126.6" y="168.6">CSI0D5</text>
<text x="126.6" y="170.3">CSI0D7</text>
<text x="172.5" y="169.3">5</text>
<text x="172.5" y="171">5</text>
<text x="178" y="169.3">CSI1-MCLK</text>
<text x="178.2" y="171">CSI1-PCLK</text>
<text x="14.4" y="176.4">6,9,13,17</text>
<text x="14.4" y="178.2">6,9,13,17</text>
<text x="22.4" y="176.4">TWI1-SCK</text>
<text x="22.4" y="178.2">TWI1-SDA</text>
<text x="170.9" y="174.6">6,9,13,17</text>
<text x="170.9" y="176.4">6,9,13,17</text>
<text x="178.9" y="174.6">TWI1-SCK</text>
<text x="178.9" y="176.4">TWI1-SDA</text>
</g>
<g font-size="1.6">
<text x="85" y="23.1">1</text>
<text x="90.2" y="23.1">2</text>
<text x="261.4" y="21">VCC-5V</text>
<text x="80" y="29.9">R0402</text>
<text x="87.2" y="29.9">C0402</text>
<text x="94.3" y="26.7">R0402</text>
<text x="117.4" y="28.1">L0603</text>
<text x="230.8" y="26.6">1</text>
<text x="230.8" y="28.4">2</text>
<text x="243.1" y="28.4">13</text>
<text x="243.1" y="26.6">14</text>
<text x="110.3" y="31.6">C0402</text>
<text x="122.7" y="31.6">C0402</text>
<text x="133.4" y="31.6">TP_SMD</text>
<text x="230.8" y="30.2">3</text>
<text x="230.8" y="32">4</text>
<text x="230.8" y="33.8">5</text>
<text x="230.8" y="35.5">6</text>
<text x="243.1" y="33.8">10</text>
<text x="243.1" y="30.2">12</text>
<text x="243.1" y="35.5">9</text>
<text x="243.1" y="32">11</text>
<text x="76.5" y="38.8">GND</text>
<text x="106.7" y="38.8">GND</text>
<text x="126.3" y="38.8">GND</text>
<text x="230.8" y="37.3">7</text>
<text x="243.1" y="37.3">8</text>
<text x="24.6" y="46.2">2</text>
<text x="46.3" y="42.3">AV-JACK-1</text>
<text x="49.3" y="46.2">4</text>
<text x="85" y="44.4">1</text>
<text x="90.2" y="44.4">2</text>
<text x="233" y="42.3">tssop14</text>
<text x="80" y="51.2">R0402</text>
<text x="87.2" y="51.2">C0402</text>
<text x="94.3" y="48">R0402</text>
<text x="110.3" y="53">C0402</text>
<text x="117.4" y="49.4">L0603</text>
<text x="122.7" y="53">C0402</text>
<text x="135.2" y="53">TP_SMD</text>
<text x="24.6" y="58.7">1</text>
<text x="49.3" y="58.7">3</text>
<text x="76.5" y="58.3">GND</text>
<text x="106.7" y="58.3">GND</text>
<text x="126.3" y="58.3">GND</text>
<text x="232.6" y="55.1">1</text>
<text x="232.6" y="58.7">2</text>
<text x="232.6" y="56.9">6</text>
<text x="243.1" y="55.1">11</text>
<text x="243.1" y="58.7">12</text>
<text x="33.8" y="62.6" transform="rotate(-90 33.8 62.6)">6</text>
<text x="40.9" y="62.6" transform="rotate(-90 40.9 62.6)">5</text>
<text x="85" y="65.8">1</text>
<text x="90.2" y="65.8">2</text>
<text x="232.6" y="62.2">3</text>
<text x="232.6" y="65.8">4</text>
<text x="232.6" y="60.4">7</text>
<text x="232.6" y="64">8</text>
<text x="243.1" y="62.2">13</text>
<text x="243.1" y="65.8">14</text>
<text x="94.3" y="69.3">R0402</text>
<text x="117.4" y="70.8">L0603</text>
<text x="174.3" y="67.2">R0402</text>
<text x="183.2" y="67.2">R0402</text>
<text x="193.8" y="67.2">R0402</text>
<text x="231.7" y="71.1">10</text>
<text x="232.6" y="69.3">5</text>
<text x="232.6" y="67.5">9</text>
<text x="243.1" y="69.3">15</text>
<text x="35.6" y="72.5">GND</text>
<text x="80" y="72.5">R0402</text>
<text x="87.2" y="72.5">C0402</text>
<text x="110.3" y="74.3">C0402</text>
<text x="122.7" y="74.3">C0402</text>
<text x="135.2" y="74.3">TP_SMD</text>
<text x="208.1" y="76.1">GND</text>
<text x="236.5" y="77.9">DB-15RAF</text>
<text x="76.5" y="81.4">GND</text>
<text x="106.7" y="81.4">GND</text>
<text x="126.3" y="81.4">GND</text>
<text x="177.8" y="79.7">GND</text>
<text x="186.7" y="79.7">GND</text>
<text x="197.4" y="79.7">GND</text>
<text x="83.2" y="87.1">1</text>
<text x="88.4" y="87.1">2</text>
<text x="78.3" y="93.9">R0402</text>
<text x="85.4" y="93.9">C0402</text>
<text x="92.5" y="90.7">R0402</text>
<text x="108.5" y="95.7">C0402</text>
<text x="115.6" y="92.1">L0603</text>
<text x="120.9" y="95.7">C0402</text>
<text x="133.4" y="95.7">TP_SMD</text>
<text x="208.1" y="92.1">C0402</text>
<text x="250.7" y="91.9">Pb</text>
<text x="250.7" y="93.7">Y/CVBS</text>
<text x="268.2" y="96">1</text>
<text x="74.7" y="101">GND</text>
<text x="104.9" y="101">GND</text>
<text x="124.5" y="101">GND</text>
<text x="205.9" y="101.3">1</text>
<text x="216.4" y="101.3">2</text>
<text x="243.6" y="101.9" transform="rotate(-90 243.6 101.9)">3</text>
<text x="272.1" y="101.7" transform="rotate(-90 272.1 101.7)">2</text>
<text x="273.8" y="101.7" transform="rotate(-90 273.8 101.7)">3</text>
<text x="275.6" y="101.7" transform="rotate(-90 275.6 101.7)">4</text>
<text x="181.4" y="104.5">R0402</text>
<text x="206.3" y="104.5">L0603</text>
<text x="247.2" y="106.3">SOT-23</text>
<text x="202.7" y="109.9">C0402</text>
<text x="224.1" y="109.9">C0402</text>
<text x="241.8" y="110.6" transform="rotate(-90 241.8 110.6)">1</text>
<text x="245.4" y="110.6" transform="rotate(-90 245.4 110.6)">2</text>
<text x="259.6" y="111.7">VCC-3V3</text>
<text x="272.1" y="111.7">GND</text>
<text x="185" y="117">GND</text>
<text x="220.5" y="122.3">GND</text>
<text x="193.5" y="149.3">4</text>
<text x="202.7" y="147.2">RCA50-8</text>
<text x="204" y="149.3">5</text>
<text x="243.6" y="149">VCC-5V</text>
<text x="37" y="154.7">2</text>
<text x="37" y="152.9">3</text>
<text x="37" y="151.1">4</text>
<text x="47.5" y="154.7">7</text>
<text x="47.5" y="152.9">6</text>
<text x="47.5" y="151.1">5</text>
<text x="83.6" y="154.3">CSI0-IO-2V8</text>
<text x="92.5" y="152.5">VCC-5V</text>
<text x="101" y="154.7">1</text>
<text x="111.5" y="154.7">2</text>
<text x="193.5" y="154.7">1</text>
<text x="193.5" y="152.9">2</text>
<text x="193.5" y="151.1">3</text>
<text x="204" y="154.7">8</text>
<text x="204" y="152.9">7</text>
<text x="204" y="151.1">6</text>
<text x="234.7" y="150.8">CSI1-IO-2V8</text>
<text x="252.2" y="151.1">1</text>
<text x="252.2" y="152.9">3</text>
<text x="252.2" y="154.7">5</text>
<text x="262.7" y="151.1">2</text>
<text x="262.7" y="152.9">4</text>
<text x="262.7" y="154.7">6</text>
<text x="37" y="161.8">2</text>
<text x="37" y="160">3</text>
<text x="37" y="158.2">4</text>
<text x="37" y="156.4">1</text>
<text x="39.2" y="159.7">RCA50-8</text>
<text x="47.5" y="161.8">7</text>
<text x="47.5" y="160">6</text>
<text x="47.5" y="158.2">5</text>
<text x="47.5" y="156.4">8</text>
<text x="101" y="156.4">3</text>
<text x="101" y="158.2">5</text>
<text x="101" y="160">7</text>
<text x="101" y="161.8">9</text>
<text x="111.5" y="161.8">10</text>
<text x="111.5" y="156.4">4</text>
<text x="111.5" y="158.2">6</text>
<text x="111.5" y="160">8</text>
<text x="193.5" y="161.8">1</text>
<text x="193.5" y="160">2</text>
<text x="193.5" y="158.2">3</text>
<text x="193.5" y="156.4">4</text>
<text x="195.6" y="159.7">RCA50-8</text>
<text x="204" y="161.8">8</text>
<text x="204" y="160">7</text>
<text x="204" y="158.2">6</text>
<text x="204" y="156.4">5</text>
<text x="251.3" y="160">11</text>
<text x="251.3" y="161.8">13</text>
<text x="252.2" y="156.4">7</text>
<text x="252.2" y="158.2">9</text>
<text x="262.7" y="158.2">10</text>
<text x="262.7" y="160">12</text>
<text x="262.7" y="161.8">14</text>
<text x="262.7" y="156.4">8</text>
<text x="37" y="163.6">1</text>
<text x="47.5" y="163.6">8</text>
<text x="100.1" y="163.6">11</text>
<text x="100.1" y="165.3">13</text>
<text x="100.1" y="167.1">15</text>
<text x="111.5" y="163.6">12</text>
<text x="111.5" y="165.3">14</text>
<text x="111.5" y="167.1">16</text>
<text x="251.3" y="163.6">15</text>
<text x="251.3" y="165.3">17</text>
<text x="251.3" y="167.1">19</text>
<text x="262.7" y="163.6">16</text>
<text x="262.7" y="165.3">18</text>
<text x="262.7" y="167.1">20</text>
<text x="100.1" y="168.9">17</text>
<text x="100.1" y="170.7">19</text>
<text x="111.5" y="168.9">18</text>
<text x="111.5" y="170.7">20</text>
<text x="256.1" y="173.9">idc200-20</text>
<text x="99.6" y="179.2">GND</text>
<text x="104.9" y="177.4">idc200-20</text>
<text x="250.7" y="175.7">GND</text>
<text x="228.2" y="195.1">Design Name</text>
<text x="228.2" y="200.4">Size</text>
<text x="229.9" y="202.2">A3</text>
<text x="235.3" y="200.4">Page Name</text>
<text x="285" y="200.4">Rev</text>
<text x="285" y="202.2">1.0</text>
<text x="228.2" y="205.7">Date:</text>
<text x="237.4" y="205.7">Tuesday, July 26, 2011</text>
<text x="263.7" y="205.7">Sheet</text>
<text x="272.6" y="205.7">11</text>
<text x="277.9" y="205.7">of</text>
<text x="283.3" y="205.7">17</text>
</g>
<g font-size="1.6" fill="#000080">
<text x="87.2" y="20.1">C122</text>
<text x="93.4" y="22.8">R50</text>
<text x="97.8" y="22.8">330R</text>
<text x="117.4" y="21">L7</text>
<text x="234.2" y="23.8">U10</text>
<text x="80" y="28.1">75R-1%</text>
<text x="80.9" y="26.3">R51</text>
<text x="87.2" y="27.4">104</text>
<text x="110.3" y="26.3">C123</text>
<text x="110.3" y="29.9">22pF</text>
<text x="117.2" y="25.4">8.2uH</text>
<text x="122.7" y="26.3">C124</text>
<text x="122.7" y="29.9">47pF</text>
<text x="133.4" y="29.9">TVIN0</text>
<text x="134.3" y="28.1">TP5</text>
<text x="252.5" y="26.3">R175</text>
<text x="257.8" y="26.3">0R</text>
<text x="87.2" y="41.4">C125</text>
<text x="233" y="40.5">SN74AHCT04PWR</text>
<text x="30.3" y="42.3">U9</text>
<text x="35.6" y="42.3">JACK4IN1</text>
<text x="80.9" y="47.6">R55</text>
<text x="93.4" y="44.1">R54</text>
<text x="99.6" y="44.1">330R</text>
<text x="110.3" y="47.6">C126</text>
<text x="117.2" y="46.8">8.2uH</text>
<text x="117.4" y="42.3">L8</text>
<text x="122.7" y="47.6">C127</text>
<text x="80" y="49.4">75R-1%</text>
<text x="87.2" y="48.7">104</text>
<text x="110.3" y="51.2">22pF</text>
<text x="122.7" y="51.2">47pF</text>
<text x="134.3" y="49.4">TP6</text>
<text x="135.2" y="51.2">TVIN1</text>
<text x="235.6" y="51.4">P1</text>
<text x="87.2" y="62.8">C128</text>
<text x="93.4" y="65.4">R56</text>
<text x="99.6" y="65.4">330R</text>
<text x="117.4" y="63.6">L9</text>
<text x="174.3" y="65.4">R146</text>
<text x="183.2" y="65.4">R154</text>
<text x="193.8" y="65.4">R155</text>
<text x="80" y="70.8">75R-1%</text>
<text x="80.9" y="69">R57</text>
<text x="87.2" y="70">104</text>
<text x="110.3" y="69">C129</text>
<text x="117.2" y="68.1">8.2uH</text>
<text x="122.7" y="69">C130</text>
<text x="134.3" y="70.8">TP7</text>
<text x="172.5" y="69">75R</text>
<text x="181.4" y="69">75R</text>
<text x="192.1" y="69">75R</text>
<text x="110.3" y="72.5">22pF</text>
<text x="122.7" y="72.5">47pF</text>
<text x="135.2" y="72.5">TVIN2</text>
<text x="237.4" y="76.5">DB-15F</text>
<text x="85.4" y="84.1">C131</text>
<text x="91.6" y="86.8">R58</text>
<text x="97.8" y="86.8">330R</text>
<text x="115.4" y="89.4">8.2uH</text>
<text x="115.6" y="85">L10</text>
<text x="78.3" y="92.1">75R-1%</text>
<text x="79.2" y="90.3">R59</text>
<text x="85.4" y="91.4">104</text>
<text x="108.5" y="90.3">C132</text>
<text x="108.5" y="93.9">22pF</text>
<text x="120.9" y="90.3">C133</text>
<text x="120.9" y="93.9">47pF</text>
<text x="132.5" y="92.1">TP8</text>
<text x="133.4" y="93.9">TVIN3</text>
<text x="208.1" y="90.3">C111</text>
<text x="208.1" y="93.9">22pF</text>
<text x="272.1" y="90.3">U30 Video_Jack</text>
<text x="179.6" y="106.3">75R</text>
<text x="181.4" y="102.8">R144</text>
<text x="206.3" y="102.8">L13</text>
<text x="213.4" y="102.8">1.8uH</text>
<text x="247.2" y="104.5">D11</text>
<text x="202.7" y="108.1">C112</text>
<text x="202.7" y="111.7">271</text>
<text x="224.1" y="108.1">C110</text>
<text x="224.1" y="111.7">331</text>
<text x="247.2" y="108.1">BAT54S</text>
<text x="39.2" y="149">33R*4 RCA50-8</text>
<text x="39.2" y="147.2">RN1</text>
<text x="195.6" y="147.2">33R*4</text>
<text x="195.6" y="145.4">RN2</text>
<text x="255.5" y="148.3">U12</text>
<text x="104.4" y="151.8">U11</text>
<text x="195.6" y="154.3">RN4</text>
<text x="39.2" y="157.9">33R*4</text>
<text x="39.2" y="156.1">RN3</text>
<text x="195.6" y="156.1">33R*4</text>
<text x="39.7" y="166.8">33R R61R0402</text>
<text x="196.1" y="165">33R R60R0402 CSI1VSYNC</text>
<text x="196.1" y="166.8">33R R62R0402 CSI1HSYNC</text>
<text x="39.2" y="172.1">33R R67 R0402 CSI0CK</text>
<text x="39.7" y="168.6">33R R63R0402</text>
<text x="39.7" y="170.3">33R R65R0402 CSI0PCK</text>
<text x="195.6" y="170.3">33R R66 R0402 CSI1PCK</text>
<text x="196.1" y="168.6">33R R64R0402 CSI1CK</text>
<text x="256.1" y="172.1">CON 10x2 2.0mm</text>
<text x="104.9" y="175.7">CON 10x2 2.0mm</text>
</g>
<g font-size="1.6" fill="#004080">
<text x="233.8" y="27.4">1A</text>
<text x="233.8" y="29.2">1Y</text>
<text x="237.6" y="27.4">VCC</text>
<text x="239" y="29.2">6A</text>
<text x="233.8" y="30.9">2A</text>
<text x="233.8" y="32.7">2Y</text>
<text x="233.8" y="34.5">3A</text>
<text x="239" y="32.7">5A</text>
<text x="239" y="34.5">5Y</text>
<text x="239" y="30.9">6Y</text>
<text x="233.8" y="36.3">3Y</text>
<text x="233.8" y="38.1">GND</text>
<text x="239" y="36.3">4A</text>
<text x="239" y="38.1">4Y</text>
<text x="27.6" y="46.9">LTOP</text>
<text x="42.7" y="46.9">RTOP</text>
<text x="27.6" y="59.4">LBOT</text>
<text x="34.6" y="59.6" transform="rotate(-90 34.6 59.6)">GND3</text>
<text x="41.7" y="59.6" transform="rotate(-90 41.7 59.6)">GND1</text>
<text x="42.7" y="59.4">RBOT</text>
<text x="242.6" y="107.6" transform="rotate(-90 242.6 107.6)">1</text>
<text x="244.4" y="104.9" transform="rotate(-90 244.4 104.9)">3</text>
<text x="246.1" y="107.6" transform="rotate(-90 246.1 107.6)">2</text>
<text x="104.1" y="155.4">1</text>
<text x="108.5" y="155.4">2</text>
<text x="255.2" y="151.8">1</text>
<text x="255.2" y="153.6">3</text>
<text x="255.2" y="155.4">5</text>
<text x="259.6" y="151.8">2</text>
<text x="259.6" y="153.6">4</text>
<text x="259.6" y="155.4">6</text>
<text x="104.1" y="157.2">3</text>
<text x="104.1" y="159">5</text>
<text x="104.1" y="160.7">7</text>
<text x="108.5" y="157.2">4</text>
<text x="108.5" y="159">6</text>
<text x="108.5" y="160.7">8</text>
<text x="255.2" y="157.2">7</text>
<text x="255.2" y="159">9</text>
<text x="255.2" y="160.7">11</text>
<text x="258.7" y="159">10</text>
<text x="258.7" y="160.7">12</text>
<text x="259.6" y="157.2">8</text>
<text x="104.1" y="162.5">9</text>
<text x="104.1" y="164.3">11</text>
<text x="104.1" y="166.1">13</text>
<text x="104.1" y="167.9">15</text>
<text x="107.6" y="162.5">10</text>
<text x="107.6" y="164.3">12</text>
<text x="107.6" y="166.1">14</text>
<text x="107.6" y="167.9">16</text>
<text x="255.2" y="162.5">13</text>
<text x="255.2" y="164.3">15</text>
<text x="255.2" y="166.1">17</text>
<text x="255.2" y="167.9">19</text>
<text x="258.7" y="162.5">14</text>
<text x="258.7" y="164.3">16</text>
<text x="258.7" y="166.1">18</text>
<text x="258.7" y="167.9">20</text>
<text x="104.1" y="169.6">17</text>
<text x="104.1" y="171.4">19</text>
<text x="107.6" y="169.6">18</text>
<text x="107.6" y="171.4">20</text>
</g>
<g font-size="1.3">
<text x="30.8" y="1.3">5</text>
<text x="88.9" y="1.3">4</text>
<text x="147" y="1.3">3</text>
<text x="205" y="1.3">2</text>
<text x="263.1" y="1.3">1</text>
<text x=".5" y="28.4">D</text>
<text x="292.6" y="28.4">D</text>
<text x=".5" y="79.5">C</text>
<text x="292.6" y="79.5">C</text>
<text x=".5" y="130.6">B</text>
<text x="292.6" y="130.6">B</text>
<text x=".5" y="181.7">A</text>
<text x="292.6" y="181.7">A</text>
<text x="30.8" y="207.4">5</text>
<text x="88.9" y="207.4">4</text>
<text x="147" y="207.4">3</text>
<text x="205" y="207.4">2</text>
<text x="263.1" y="207.4">1</text>
</g>
</svg>
